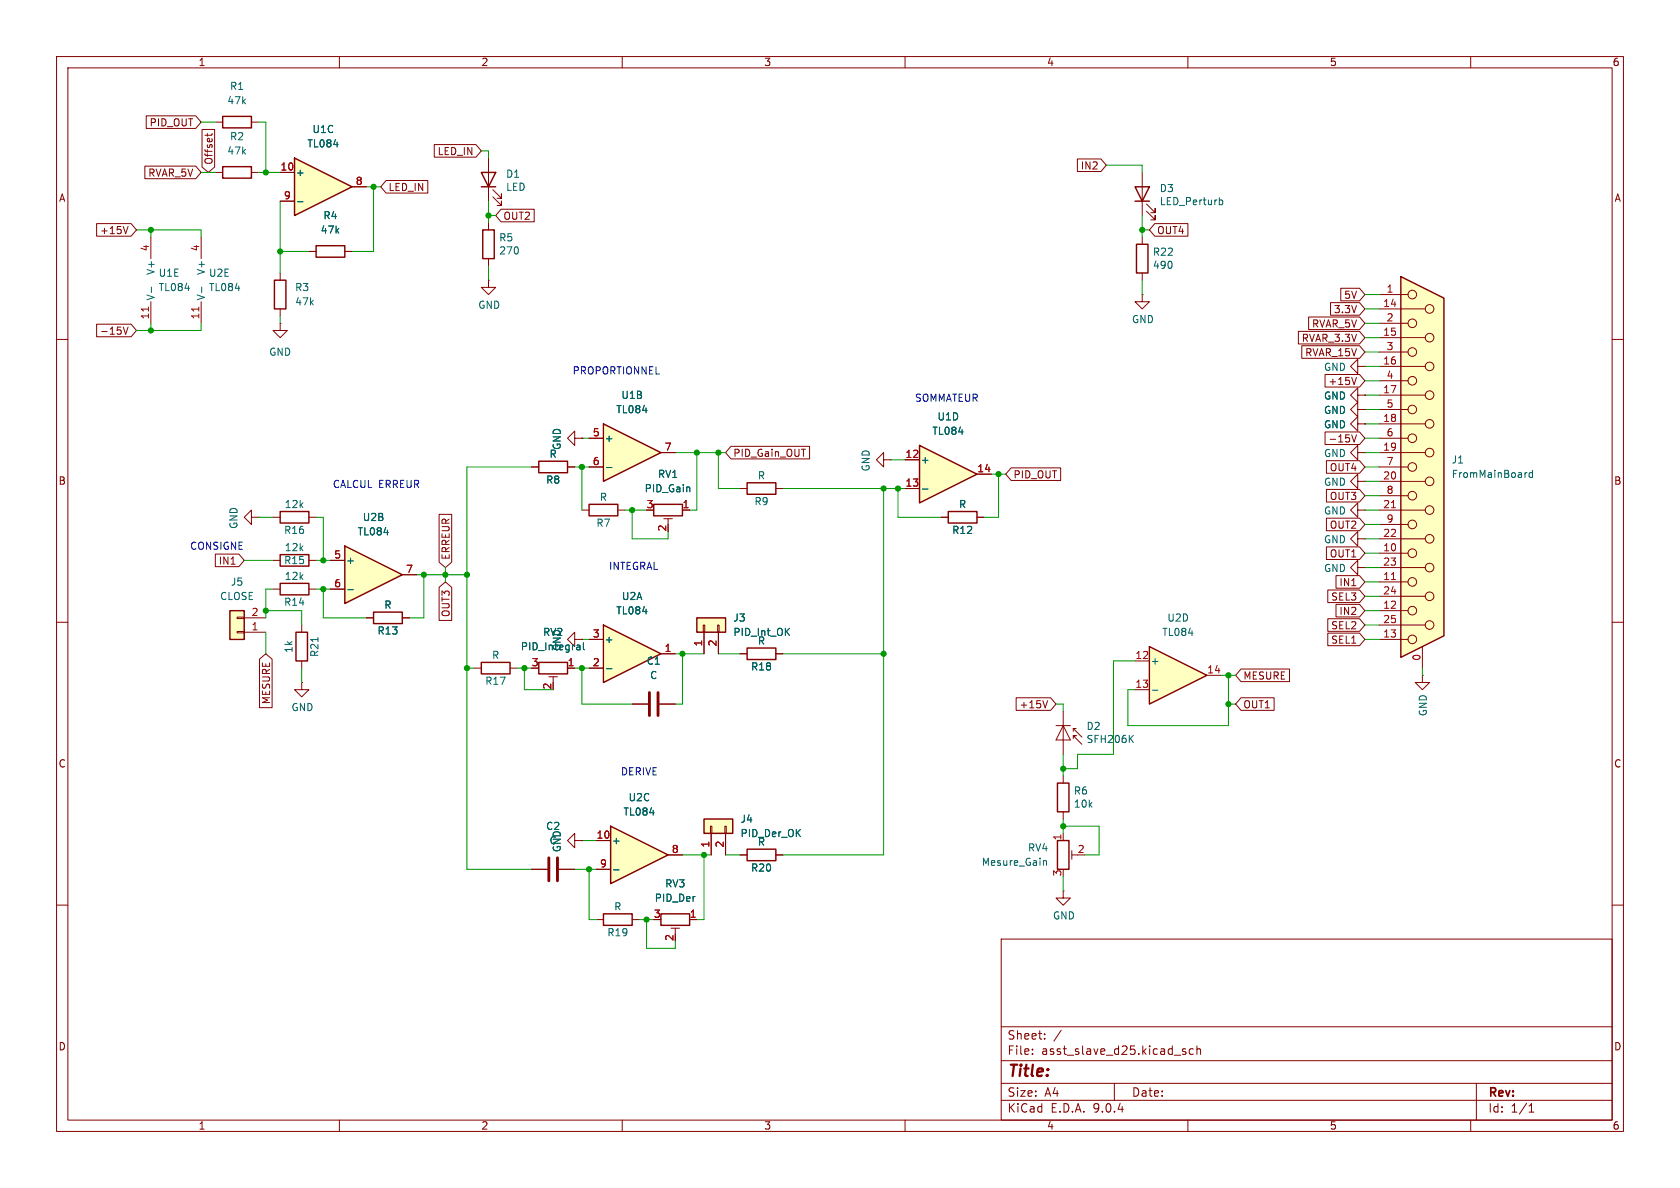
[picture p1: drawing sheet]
<svg xmlns="http://www.w3.org/2000/svg" width="297mm" height="210mm" viewBox="0 0 297 210" stroke-linecap="round" stroke-linejoin="round" font-family="sans-serif">
<g fill="none" stroke="#840000" stroke-width=".18">
<path d="M10 10h277v190h-277zM12 12h273v186h-273zM60 10v2M110 10v2M160 10v2M210 10v2M260 10v2M54.6 44.5h1.3M61 44.5h1.2M10 60h2M285 60h2M10 110h2"/>
<path d="M285 110h2M10 160h2M177 166h108v32h-108zM285 160h2M60 198v2M110 198v2M160 198v2M177 194.5h108M177 191.5h108M177 187.5h108M177 181.5h108M182.5 186.3v.1"/>
<path d="M182.5 185.5v.1M184.7 183.6v.1M184.7 182.8v.1M187.6 182.1l-1.3 2M197 191.5v3M209 185.7l.7 .4-.2 .3-.5-.1M209.6 185.5l-.4-.1-.2 .2M210 198v2M211 185.5l-.5-.1-.3 .3v.4l.2 .2h.6M211.6 185.5l.2-.1 .4 .1v.9M211.6 184.9v1.5M260 198v2"/>
<path d="M261 191.5v6.5M270.3 196.6h.9M270.3 195.5l.4-.4v1.5"/>
</g>
<path d="M55.9 43.4h5.1v2.1h-5.1z" fill="none" stroke="#840000" stroke-width=".25"/>
<path d="M52.1 27.9l10.1 5.1-10.1 5.1z" fill="#ffffc2"/>
<path d="M52.1 27.9l10.1 5.1-10.1 5.1zM200.7 33h2.5l-1.3 2.6zM200.7 35.6h2.5M200.9 43.2h2v5.1h-2zM85.1 117.1h5.1v2h-5.1zM95.2 117.1h5.1v2h-5.1z" fill="none" stroke="#840000" stroke-width=".25"/>
<g fill="none" stroke="#840000" stroke-width=".18">
<path d="M49.5 30.5h2.6M49.5 35.6h2.6M62.2 33h2.6M201.9 30.5v7.6M202.7 37.3l1.5 1.6v-.8v.8h-.7M202.7 36.1l1.5 1.5v-.8v.8h-.7M201.9 41.9v1.3M201.9 48.3v1.2M83.8 118.1h1.3M90.2 118.1h1.2M97 119.6h1.6M97.8 119.6v1.1"/>
<path d="M100.3 118.1h1.3M101.6 113v-1.2l-1.3 1.2 1.3 1.3v-1.3h1.3M102.9 113h.1"/>
</g>
<path d="M52.6 35.7h1M215.7 35.3l.3 .1 .2 .2-.1 .5-.4 .1M102.1 114h.3l.1 .2v.7M102.5 114.8l-.4 .1M102.5 114.3l-.4 .1M103.1 113.6v1.1l.2 .2" fill="none" stroke="#006464" stroke-width=".18"/>
<path d="M40.6 108h2.6v5h-2.6z" fill="#ffffc2"/>
<path d="M40.6 108h2.6v5h-2.6z" fill="none" stroke="#840000" stroke-width=".25"/>
<path d="M41.9 111.6h1.3v.3h-1.3zM41.9 109.1h1.3v.2h-1.3zM43.2 111.8h3.8M43.2 109.2h3.8M94 153.7h2.8M98.8 153.7h2.8M101.6 148.6v-1.3l-1.3 1.3 1.3 1.3v-1.3h1.3M102.9 148.6h.1" fill="none" stroke="#840000" stroke-width=".18"/>
<path d="M97 151.6v4.1M98.6 151.6v4.1" fill="none" stroke="#840000" stroke-width=".51"/>
<path d="M247.6 48.9l7.7 3.8v59.7l-7.7 3.8z" fill="#ffffc2"/>
<path d="M48.5 49.5h2v5.1h-2zM247.6 48.9l7.7 3.8v59.7l-7.7 3.8zM104.1 89.2h5.1v2h-5.1z" fill="none" stroke="#840000" stroke-width=".25"/>
<g fill="none" stroke="#840000" stroke-width=".18">
<path d="M49.5 48.3v1.2M49.5 54.6v1.3M243.8 52.1h5.1M243.8 54.6h8.2M243.8 57.2h5.1M243.8 59.7h8.2M243.8 62.2h5.1M243.8 64.8h8.2M243.8 67.3h5.1M243.8 69.9h8.2M243.8 72.4h5.1M243.8 74.9h8.2"/>
<path d="M243.8 77.5h5.1M102.9 90.2h1.2M109.2 90.2h1.3M243.8 80h8.2M243.8 82.6h5.1M243.8 85.1h8.2M243.8 87.6h5.1M243.8 90.2h8.2M243.8 92.7h5.1M243.8 95.3h8.2M243.8 97.8h5.1M243.8 100.3h8.2"/>
<path d="M243.8 102.9h5.1M243.8 105.4h8.2M243.8 108h5.1M243.8 110.5h8.2M243.8 113h5.1M251.5 114.3v3.8"/>
<circle cx="249.7" cy="57.1" r=".76"/>
<circle cx="249.7" cy="52.1" r=".76"/>
<circle cx="252.7" cy="54.6" r=".76"/>
<circle cx="252.7" cy="59.7" r=".76"/>
<circle cx="249.7" cy="77.5" r=".76"/>
<circle cx="249.7" cy="62.2" r=".76"/>
<circle cx="249.7" cy="72.4" r=".76"/>
<circle cx="249.7" cy="67.3" r=".76"/>
<circle cx="252.7" cy="69.8" r=".76"/>
<circle cx="252.7" cy="64.8" r=".76"/>
<circle cx="252.7" cy="74.9" r=".76"/>
<circle cx="249.7" cy="82.5" r=".76"/>
<circle cx="249.7" cy="92.7" r=".76"/>
<circle cx="249.7" cy="97.8" r=".76"/>
<circle cx="249.7" cy="87.6" r=".76"/>
<circle cx="252.7" cy="80" r=".76"/>
<circle cx="252.7" cy="85.1" r=".76"/>
<circle cx="252.7" cy="90.2" r=".76"/>
<circle cx="252.7" cy="95.2" r=".76"/>
<circle cx="249.7" cy="107.9" r=".76"/>
<circle cx="249.7" cy="102.9" r=".76"/>
<circle cx="249.7" cy="113" r=".76"/>
<circle cx="252.7" cy="100.3" r=".76"/>
<circle cx="252.7" cy="105.4" r=".76"/>
<circle cx="252.7" cy="110.5" r=".76"/>
</g>
<path d="M246 89.8h.7M246 102.5h.7" fill="none" stroke="#a90000" stroke-width=".18"/>
<path d="M270 83.6h-.3M270.9 83.6h-.3l-.3 .2 .1 .5h.5M270.9 83.1v1.3" fill="none" stroke="#006464" stroke-width=".18"/>
<path d="M106.7 110.5l10.1 5.1-10.1 5.1z" fill="#ffffc2"/>
<path d="M52.3 111.8h2.1v5h-2.1zM106.7 110.5l10.1 5.1-10.1 5.1zM132.1 114.6h5.1v2h-5.1z" fill="none" stroke="#840000" stroke-width=".25"/>
<g fill="none" stroke="#840000" stroke-width=".18">
<path d="M240 80v-1.3l-1.2 1.3 1.2 1.3v-1.3h1.3M240 85.1v-1.3l-1.2 1.3 1.2 1.3v-1.3h1.3M241.3 80h.1M241.3 85.1h.1M53.3 110.5v1.3M53.3 116.8v1.3M104.1 113h2.6M104.1 118.1h2.6M116.8 115.6h2.6M130.8 115.6h1.3M137.2 115.6h1.2M53.3 120.7v1.2h1.3l-1.3 1.3-1.2-1.3h1.2"/>
<path d="M53.3 120.7h.1"/>
</g>
<path d="M56.2 112.7v.7M107.2 118.2h1" fill="none" stroke="#006464" stroke-width=".18"/>
<path d="M123.2 109.2h5.1v2.6h-5.1z" fill="#ffffc2"/>
<path d="M85.1 30.5h2.5l-1.2 2.5zM85.1 33h2.5M49.5 103.1h5.1v2.1h-5.1zM123.2 109.2h5.1v2.6h-5.1zM132.1 150.1h5.1v2h-5.1z" fill="none" stroke="#840000" stroke-width=".25"/>
<g fill="none" stroke="#840000" stroke-width=".18">
<path d="M86.4 27.9v7.7M87.1 34.8l1.5 1.5v-.7v.7h-.7M87.1 33.5l1.5 1.6v-.8v.8h-.7M240 72.4v-1.3l-1.2 1.3 1.2 1.3v-1.3h1.3M240 74.9v-1.2l-1.2 1.2 1.2 1.3v-1.3h1.3M241.3 72.4h.1M241.3 74.9h.1M48.3 104.1h1.2M54.6 104.1h1.3M124.3 110.5h.3v1.3h-.3zM124.5 111.8v3.8M126.9 110.5h.2v1.3h-.2z"/>
<path d="M127 111.8v3.8M130.8 151.1h1.3M137.2 151.1h1.2"/>
</g>
<path d="M124.5 144.8h5v2.5h-5z" fill="#ffffc2"/>
<path d="M49.5 98h5.1v2.1h-5.1zM95.2 81.5h5.1v2.1h-5.1zM124.5 144.8h5v2.5h-5zM106.7 161.5h5.1v2.1h-5.1z" fill="none" stroke="#840000" stroke-width=".25"/>
<path d="M240 69.9v-1.3l-1.2 1.3 1.2 1.2v-1.2h1.3M241.3 69.9h.1M48.3 99.1h1.2M54.6 99.1h1.3M94 82.6h1.2M100.3 82.6h1.3M125.6 146.1h.3v1.2h-.3zM125.7 147.3v3.8M128.1 146.1h.3v1.2h-.3zM128.3 147.3v3.8M105.4 162.6h1.3M111.8 162.6h1.2" fill="none" stroke="#840000" stroke-width=".18"/>
<path d="M106.7 74.9l10.1 5.1-10.1 5.1z" fill="#ffffc2"/>
<path d="M39.4 29.5h5v2h-5zM39.4 20.6h5v2h-5zM106.7 74.9l10.1 5.1-10.1 5.1zM115.6 89.2h5v2h-5zM132.1 85.3h5.1v2.1h-5.1zM167.6 90.4h5.1v2.1h-5.1zM66 108.2h5.1v2h-5.1zM186.9 138.4h2.1v5.1h-2.1zM186.9 148.6h2.1v5.1h-2.1zM116.8 161.5h5.1v2.1h-5.1z" fill="none" stroke="#840000" stroke-width=".25"/>
<g fill="none" stroke="#840000" stroke-width=".18">
<path d="M38.1 30.5h1.3M38.1 21.6h1.3M44.4 30.5h1.3M44.4 21.6h1.3M35.6 41.9v3.8M35.6 53.3v3.9M86.4 49.5v1.3h1.2l-1.2 1.3-1.3-1.3h1.3M86.4 49.5h.1M101.6 77.5v-1.3l-1.3 1.3 1.3 1.2v-1.2h1.3M102.9 77.5h.1M104.1 77.5h2.6M104.1 82.6h2.6"/>
<path d="M116.8 80h2.6M117.3 91.7h1.6M118.1 91.7v1M120.6 90.2h1.3M130.8 86.4h1.3M137.2 86.4h1.2M156.2 81.3v-1.3l-1.3 1.3 1.3 1.3v-1.3h1.3M157.5 81.3h.1M166.4 91.4h1.2M172.7 91.4h1.3M64.8 109.2h1.2M71.1 109.2h1.3"/>
<path d="M186.7 128.3h2.5M188 128.3l1.2 2.5h-2.5zM188 125.7v7.7M188 137.2v1.2M189.7 130.6v-.6h.5h-.5l1.6 1.6M189.7 128.8v.5M190.2 128.8h-.5l1.6 1.5M188 157.5v1.3h1.2l-1.2 1.2-1.3-1.2h1.3M188 157.5h.1M188 143.5v1.3M188 147.3v1.3M189.5 150.4v1.5"/>
<path d="M189.5 151.1h1M118.6 164.1h1.5M119.4 164.1v1M121.9 162.6h1.3"/>
</g>
<path d="M35.7 50.8v.9M107.2 82.6h1M199.8 130.5l.6 .8M200.4 130l-.8 .7M184.5 152.2h.4l.1 .8" fill="none" stroke="#006464" stroke-width=".18"/>
<path d="M35.1 54.3v.7" fill="none" stroke="#a90000" stroke-width=".18"/>
<path d="M61 96.5l10.1 5.1-10.1 5.1z" fill="#ffffc2"/>
<path d="M61 96.5l10.1 5.1-10.1 5.1z" fill="none" stroke="#840000" stroke-width=".25"/>
<path d="M58.4 99.1h2.6M58.4 104.1h2.6M71.1 101.6h2.6" fill="none" stroke="#840000" stroke-width=".18"/>
<path d="M61.5 104.2h1" fill="none" stroke="#006464" stroke-width=".18"/>
<path d="M107.9 146.1l10.2 5-10.2 5.1z" fill="#ffffc2"/>
<path d="M85.3 40.6h2.1v5.1h-2.1zM49.5 90.4h5.1v2.1h-5.1zM107.9 146.1l10.2 5-10.2 5.1z" fill="none" stroke="#840000" stroke-width=".25"/>
<g fill="none" stroke="#840000" stroke-width=".18">
<path d="M86.4 39.4v1.2M26.7 41.9v3.8M26.7 53.3v3.9M49.5 57.2v1.2h1.3l-1.3 1.3-1.2-1.3h1.2M49.5 57.2h.1M86.4 45.7v1.3M44.4 91.4v-1.2l-1.2 1.2 1.2 1.3v-1.3h1.3M45.7 91.4h.1M48.3 91.4h1.2M54.6 91.4h1.3M240 95.3v-1.3l-1.2 1.3 1.2 1.2v-1.2h1.3M240 90.2v-1.3l-1.2 1.3 1.2 1.2v-1.2h1.3"/>
<path d="M241.3 95.3h.1M241.3 90.2h.1M240 100.3v-1.2l-1.2 1.2 1.2 1.3v-1.3h1.3M241.3 100.3h.1M251.5 119.4v1.3h1.2l-1.2 1.2-1.3-1.2h1.3M251.5 119.4h.1M111.8 124.5h2.8M116.6 124.5h2.8M105.4 148.6h2.5M105.4 153.7h2.5M118.1 151.1h2.5"/>
</g>
<path d="M26.8 50.8v.9M108.5 153.8h.9" fill="none" stroke="#006464" stroke-width=".18"/>
<path d="M26.3 54.3v.7" fill="none" stroke="#a90000" stroke-width=".18"/>
<path d="M114.8 122.4v4.1M116.3 122.4v4.1" fill="none" stroke="#840000" stroke-width=".51"/>
<path d="M162.6 78.7l10.1 5.1-10.1 5.1z" fill="#ffffc2"/>
<path d="M162.6 78.7l10.1 5.1-10.1 5.1z" fill="none" stroke="#840000" stroke-width=".25"/>
<path d="M201.9 52.1v1.2h1.3l-1.3 1.3-1.2-1.3h1.2M201.9 52.1h.1M160 81.3h2.6M160 86.4h2.6M172.7 83.8h2.6" fill="none" stroke="#840000" stroke-width=".18"/>
<path d="M163.1 86.5h1" fill="none" stroke="#006464" stroke-width=".18"/>
<path d="M203.2 114.3l10.2 5.1-10.2 5.1z" fill="#ffffc2"/>
<path d="M203.2 114.3l10.2 5.1-10.2 5.1z" fill="none" stroke="#840000" stroke-width=".25"/>
<g fill="none" stroke="#840000" stroke-width=".18">
<path d="M17.1 39.5h6.1l.9 1.1-.9 1.2h-6.1zM25.6 29.4h9l1 1.1-1 1.1h-9zM25.8 20.5h8.8l1 1.1-1 1.1h-8.8zM35.7 22.9h2.2v6.6l-1.1 1-1.1-1zM36.7 23.6v.5M37.5 23.6l-.2 .3h-1.1M49.5 30.5h2.6M49.5 35.6h2.6M62.2 33h2.6M68.3 31.9h7.3v2.2h-7.3l-1-1.1zM76.8 25.6h7.3l1 1.1-1 1.1h-7.3zM88.6 37h5.8v2.2h-5.8l-1-1.1z"/>
<path d="M190.5 28.1h4.1l1 1.1-1 1.1h-4.1zM204.2 39.5h5.8v2.3h-5.8l-1-1.2zM17.1 57.3h6.1l.9 1.1-.9 1.1h-6.1zM21.8 57.8l.4 1.3 .4-1.3M22.6 40l-.4 1.3M54.6 44.5h1.3M61 44.5h1.2M229.5 58.6h10.8l1 1.1-1 1.1h-10.8zM231.3 56h9l1 1.2-1 1.1h-9zM235.2 53.5h5.1l1 1.1-1 1.1h-5.1zM237 51h3.3l1 1.1-1 1.1h-3.3zM102.9 77.5h.1"/>
<path d="M104.1 77.5h2.6M129.2 78.9h13.9v2.2h-13.9l-.9-1.1zM230.1 61.1h10.2l1 1.1-1 1.1h-10.2zM234.3 76.4h6l1 1.1-1 1.1h-6zM234.3 66.2h6l1 1.1-1 1.1h-6zM239 76.9l.4 1.2 .4-1.2M239.8 66.7l-.4 1.3M240 64.8v-1.3l-1.2 1.3 1.2 1.2v-1.2h1.3M241.3 64.8h.1M241.3 72.4h.1M241.3 74.9h.1M241.3 69.9h.1"/>
<path d="M38.1 97.9h4.1l1 1.2-1 1.1h-4.1zM58.4 99.1h2.6M77.6 90.9h2.3v8.5l-1.2 .9-1.1-.9zM94 82.6h1.2M100.3 82.6h1.3M104.1 82.6h2.6M116.8 80h2.6M120.6 90.2h1.3M160 81.3h2.6M160 86.4h2.6M166.4 91.4h1.2M172.7 83.8h2.6"/>
<path d="M172.7 91.4h1.3M178.8 82.7h8.7v2.2h-8.7l-1-1.1zM234.5 96.7h5.8l1 1.1-1 1.1h-5.8zM234.5 86.5h5.8l1 1.1-1 1.1h-5.8zM234.5 81.4h5.8l1 1.2-1 1.1h-5.8zM234.5 91.6h5.8l1 1.1-1 1.1h-5.8zM45.9 116.5l1.1-.9 1.1 .9v8.6h-2.2zM58.4 104.1h2.6M64.8 109.2h1.2M71.1 101.6h2.6M71.1 109.2h1.3M77.6 103.8l1.1-.9 1.2 .9v5.9h-2.3z"/>
<path d="M100.3 118.1h1.3M102.9 113h.1M104.1 118.1h2.6M104.1 113h2.6M116.8 115.6h2.6M124.5 111.8v3.8M127 111.8v3.8M130.8 115.6h1.3M137.2 115.6h1.2M200.7 116.8h2.5M213.4 119.4h2.5M219.4 118.3h8.6v2.2h-8.6l-1-1.1z"/>
<path d="M234.7 104.3h5.6l1 1.1-1 1.1h-5.6zM234.7 111.9h5.6l1 1.1-1 1.1h-5.6zM234.7 109.4h5.6l1 1.1-1 1.1h-5.6zM236.2 101.8h4.1l1 1.1-1 1.1h-4.1zM236.2 106.8h4.1l1 1.2-1 1.1h-4.1zM111.8 124.5h2.8M116.6 124.5h2.8M179.6 123.3h6.1l1 1.2-1 1.1h-6.1zM185.2 123.9l-.4 1.2M200.7 121.9h2.5M219.4 123.3h5.8v2.3h-5.8l-1-1.1zM94 153.7h2.8"/>
<path d="M98.8 153.7h2.8M102.9 148.6h.1M105.4 153.7h2.5M105.4 148.6h2.5M118.1 151.1h2.5M125.7 147.3v3.8M128.3 147.3v3.8M130.8 151.1h1.3M137.2 151.1h1.2M121.9 162.6h1.3"/>
</g>
<path d="M52.6 35.7h1M107.2 82.6h1M163.1 86.5h1M61.5 104.2h1M102.1 114h.3l.1 .2v.7M102.5 114.8l-.4 .1M102.5 114.3l-.4 .1M103.1 113.6v1.1l.2 .2M107.2 118.2h1M203.7 122h1M108.5 153.8h.9" fill="none" stroke="#006464" stroke-width=".18"/>
<g fill="none" stroke="#009600" stroke-width=".18">
<path d="M35.6 30.5h2.5M35.6 21.6h2.5M45.7 30.5h3.8M45.7 21.6h1.3v8.9M49.5 35.6v12.7M64.8 33h2.5M66 33v11.5h-3.8M85.1 26.7h1.3v1.2M86.4 35.6v3.8M86.4 38.1h1.2M195.6 29.2h6.3v1.3M201.9 38.1v3.8"/>
<path d="M24.1 40.6h11.5v1.3M26.7 40.6v1.3M26.7 57.2v1.2M35.6 57.2v1.2h-11.5M49.5 44.5h5.1M49.5 55.9v1.3M86.4 47v2.5M201.9 40.6h1.3M201.9 49.5v2.6M241.3 59.7h2.5M241.3 52.1h2.5M241.3 57.2h2.5"/>
<path d="M241.3 54.6h2.5M102.9 77.5h1.2M241.3 77.5h2.5M241.3 62.2h2.5M241.3 74.9h2.5M241.3 72.4h2.5M241.3 69.9h2.5M241.3 67.3h2.5M241.3 64.8h2.5M43.2 99.1h5.1M45.7 91.4h2.6M55.9 91.4h1.2v7.7"/>
<path d="M55.9 99.1h2.5M94 82.6h-11.5v71.1h11.5M101.6 82.6h2.5M102.9 82.6v7.6M110.5 90.2h3.8M111.8 90.2v5.1h6.3v-1.3M119.4 80h8.9M123.2 80v10.2h-1.3M127 80v6.4h3.8M138.4 86.4h21.6M156.2 86.4v64.7h-17.8M157.5 81.3h2.5"/>
<path d="M158.7 86.4v5h7.7M175.3 83.8h2.5M176.5 83.8v7.6h-2.5M241.3 82.6h2.5M241.3 97.8h2.5M241.3 95.3h2.5M241.3 90.2h2.5M241.3 92.7h2.5M241.3 87.6h2.5M241.3 85.1h2.5M241.3 80h2.5M47 111.8v3.8"/>
<path d="M47 108h6.3v2.5M48.3 104.1h-1.3v5.1M53.3 118.1v2.6M55.9 104.1h2.5M57.1 104.1v5.1h7.7M73.7 101.6h8.8M74.9 101.6v7.6h-2.5M78.7 100.3v2.6M82.5 118.1h1.3M91.4 118.1h2.6M92.7 118.1v3.8h5.1M101.6 118.1h2.5"/>
<path d="M102.9 118.1v6.4h8.9M102.9 113h1.2M119.4 115.6h5.1M120.6 115.6v8.9h-1.2M127 115.6h3.8M138.4 115.6h17.8M200.7 116.8h-3.9v16.6h-6.3v2.5h-2.5M215.9 119.4h2.5M217.2 119.4v8.9h-17.8v-6.4h1.3M241.3 110.5h2.5M241.3 113h2.5M241.3 100.3h2.5"/>
<path d="M241.3 105.4h2.5M241.3 108h2.5M241.3 102.9h2.5M251.5 118.1v1.3M186.7 124.5h1.3v1.2M188 133.4v3.8M217.2 124.5h1.2M101.6 153.7h3.8M102.9 148.6h2.5M104.1 153.7v8.9h1.3M120.6 151.1h5.1M124.5 151.1v11.5h-1.3"/>
<path d="M128.3 151.1h2.5M188 146.1h6.3v5h-2.5M188 144.8v2.5M188 154.9v2.6M113 162.6h2.6M114.3 162.6v5h5.1v-1.2"/>
</g>
<g fill="#009600" stroke="#009600" stroke-width=".18">
<circle cx="82.5" cy="118.1" r=".46"/>
<circle cx="92.7" cy="118.1" r=".46"/>
<circle cx="78.7" cy="101.6" r=".46"/>
<circle cx="102.9" cy="118.1" r=".46"/>
<circle cx="120.6" cy="115.6" r=".46"/>
<circle cx="111.8" cy="90.2" r=".46"/>
<circle cx="102.9" cy="82.6" r=".46"/>
<circle cx="82.5" cy="101.6" r=".46"/>
<circle cx="47" cy="108" r=".46"/>
<circle cx="57.1" cy="99.1" r=".46"/>
<circle cx="57.1" cy="104.1" r=".46"/>
<circle cx="74.9" cy="101.6" r=".46"/>
<circle cx="26.7" cy="40.6" r=".46"/>
<circle cx="26.7" cy="58.4" r=".46"/>
<circle cx="47" cy="30.5" r=".46"/>
<circle cx="66" cy="33" r=".46"/>
<circle cx="49.5" cy="44.5" r=".46"/>
<circle cx="86.4" cy="38.1" r=".46"/>
<circle cx="104.1" cy="153.7" r=".46"/>
<circle cx="114.3" cy="162.6" r=".46"/>
<circle cx="217.2" cy="119.4" r=".46"/>
<circle cx="176.5" cy="83.8" r=".46"/>
<circle cx="201.9" cy="40.6" r=".46"/>
<circle cx="156.2" cy="86.4" r=".46"/>
<circle cx="158.7" cy="86.4" r=".46"/>
<circle cx="217.2" cy="124.5" r=".46"/>
<circle cx="127" cy="80" r=".46"/>
<circle cx="123.2" cy="80" r=".46"/>
<circle cx="156.2" cy="115.6" r=".46"/>
<circle cx="188" cy="135.9" r=".46"/>
<circle cx="188" cy="146.1" r=".46"/>
<circle cx="124.5" cy="151.1" r=".46"/>
</g>
<text font-size="2.8" fill="#840000" x="178" y="190.9">Title:</text>
<g font-size="2.1" fill="#840000">
<text x="178" y="184">Sheet:</text>
<text x="178" y="186.7">File:</text>
<text x="184.1" y="186.7">asst_slave_d25.kicad_sch</text>
<text x="178" y="196.9">KiCad</text>
<text x="178" y="194.1">Size:</text>
<text x="184.7" y="194.1">A4</text>
<text x="185.7" y="196.9">E.D.A.</text>
<text x="193.3" y="196.9">9.0.4</text>
<text x="200" y="194.1">Date:</text>
<text x="263" y="194.3">Rev:</text>
<text x="263" y="196.9">Id:</text>
<text x="267.1" y="196.9">1/1</text>
</g>
<g font-size="1.8" fill="#840000">
<text x="35" y="11.9">1</text>
<text x="85" y="11.9">2</text>
<text x="135" y="11.9">3</text>
<text x="185" y="11.9">4</text>
<text x="235" y="11.9">5</text>
<text x="285" y="11.9">6</text>
<text x="26.3" y="22.5">PID_OUT</text>
<text x="37.8" y="29.2" transform="rotate(-90 37.8 29.2)">Offset</text>
<text x="77.3" y="27.6">LED_IN</text>
<text x="10.3" y="35.9">A</text>
<text x="26.1" y="31.4">RVAR_5V</text>
<text x="68.6" y="34">LED_IN</text>
<text x="191" y="30.2">IN2</text>
<text x="285.3" y="35.9">A</text>
<text x="17.6" y="41.6">+15V</text>
<text x="88.9" y="39.1">OUT2</text>
<text x="204.5" y="41.6">OUT4</text>
<text x="237.5" y="53">5V</text>
<text x="17.6" y="59.4">-15V</text>
<text x="231.8" y="58.1">RVAR_5V</text>
<text x="235.7" y="55.6">3.3V</text>
<text x="230" y="60.6">RVAR_3.3V</text>
<text x="230.6" y="63.2">RVAR_15V</text>
<text x="234.7" y="68.3">+15V</text>
<text x="129.5" y="81">PID_Gain_OUT</text>
<text x="234.7" y="78.4">-15V</text>
<text x="235" y="83.5">OUT4</text>
<text x="10.3" y="85.9">B</text>
<text x="179.1" y="84.8">PID_OUT</text>
<text x="235" y="88.6">OUT3</text>
<text x="285.3" y="85.9">B</text>
<text x="235" y="93.7">OUT2</text>
<text x="38.6" y="100">IN1</text>
<text x="79.7" y="99.1" transform="rotate(-90 79.7 99.1)">ERREUR</text>
<text x="235" y="98.7">OUT1</text>
<text x="235.2" y="106.4">SEL3</text>
<text x="236.7" y="103.8">IN1</text>
<text x="79.7" y="109.2" transform="rotate(-90 79.7 109.2)">OUT3</text>
<text x="235.2" y="114">SEL1</text>
<text x="235.2" y="111.4">SEL2</text>
<text x="236.7" y="108.9">IN2</text>
<text x="47.9" y="124.6" transform="rotate(-90 47.9 124.6)">MESURE</text>
<text x="180.1" y="125.4">+15V</text>
<text x="219.7" y="125.4">OUT1</text>
<text x="219.7" y="120.3">MESURE</text>
<text x="10.3" y="135.9">C</text>
<text x="285.3" y="135.9">C</text>
<text x="10.3" y="185.9">D</text>
<text x="285.3" y="185.9">D</text>
<text x="35" y="199.9">1</text>
<text x="85" y="199.9">2</text>
<text x="135" y="199.9">3</text>
<text x="185" y="199.9">4</text>
<text x="235" y="199.9">5</text>
<text x="285" y="199.9">6</text>
</g>
<g font-size="1.8" fill="#006464">
<text x="40.6" y="16.1">R1</text>
<text x="40.1" y="18.6">47k</text>
<text x="55.1" y="23.7">U1C</text>
<text x="40.1" y="27.5">47k</text>
<text x="40.6" y="25">R2</text>
<text x="54.2" y="26.3">TL084</text>
<text x="52.2" y="31.3">+</text>
<text x="89.4" y="31.6">D1</text>
<text x="89.4" y="33.9">LED</text>
<text x="204.9" y="34.2">D3</text>
<text x="56.6" y="41.5">47k</text>
<text x="57.1" y="39">R4</text>
<text x="204.9" y="36.5">LED_Perturb</text>
<text x="88.1" y="42.9">R5</text>
<text x="88.1" y="45.2">270</text>
<text x="203.7" y="47.7">490</text>
<text x="203.7" y="45.4">R22</text>
<text x="27.5" y="53.2" transform="rotate(-90 27.5 53.2)">V-</text>
<text x="27.5" y="48.7" transform="rotate(-90 27.5 48.7)">V+</text>
<text x="27.9" y="49.1">U1E</text>
<text x="27.9" y="51.7">TL084</text>
<text x="36.4" y="53.2" transform="rotate(-90 36.4 53.2)">V-</text>
<text x="36.4" y="48.7" transform="rotate(-90 36.4 48.7)">V+</text>
<text x="36.8" y="49.1">U2E</text>
<text x="36.8" y="51.7">TL084</text>
<text x="52.1" y="51.7">R3</text>
<text x="52.1" y="54.2">47k</text>
<text x="84.5" y="54.8">GND</text>
<text x="200" y="57.3">GND</text>
<text x="47.5" y="63.1">GND</text>
<text x="234" y="65.8">GND</text>
<text x="109.8" y="70.7">U1B</text>
<text x="234" y="70.8">GND</text>
<text x="108.8" y="73.3">TL084</text>
<text x="164.7" y="77.1">TL084</text>
<text x="165.6" y="74.5">U1D</text>
<text x="234" y="73.4">GND</text>
<text x="234" y="75.9">GND</text>
<text x="97.1" y="81.1">R</text>
<text x="99.3" y="79.6" transform="rotate(-90 99.3 79.6)">GND</text>
<text x="106.8" y="78.3">+</text>
<text x="153.9" y="83.4" transform="rotate(-90 153.9 83.4)">GND</text>
<text x="162.7" y="82.1">+</text>
<text x="234" y="81">GND</text>
<text x="256.5" y="82.1">J1</text>
<text x="96.4" y="85.7">R8</text>
<text x="105.9" y="88.7">R</text>
<text x="113.9" y="87.2">PID_Gain</text>
<text x="116.2" y="84.7">RV1</text>
<text x="133.3" y="89.5">R9</text>
<text x="133.9" y="84.9">R</text>
<text x="234" y="86.1">GND</text>
<text x="256.5" y="84.7">FromMainBoard</text>
<text x="42.2" y="93.6" transform="rotate(-90 42.2 93.6)">GND</text>
<text x="50.1" y="94.6">R16</text>
<text x="50.2" y="90">12k</text>
<text x="63.1" y="94.8">TL084</text>
<text x="64" y="92.3">U2B</text>
<text x="105.3" y="93.3">R7</text>
<text x="168.2" y="94.6">R12</text>
<text x="169.4" y="90">R</text>
<text x="234" y="91.2">GND</text>
<text x="50.1" y="99.9">R15</text>
<text x="50.2" y="97.6">12k</text>
<text x="61.1" y="99.9">+</text>
<text x="234" y="96.2">GND</text>
<text x="234" y="101.3">GND</text>
<text x="38.8" y="106.3">CLOSE</text>
<text x="40.7" y="103.7">J5</text>
<text x="50.1" y="107.3">R14</text>
<text x="50.2" y="102.7">12k</text>
<text x="67.8" y="107.8">R</text>
<text x="109.8" y="106.3">U2A</text>
<text x="66.6" y="112.4">R13</text>
<text x="95.9" y="112.6">RV2</text>
<text x="106.8" y="113.9">+</text>
<text x="108.8" y="108.8">TL084</text>
<text x="129.5" y="110.1">J3</text>
<text x="129.5" y="112.6">PID_Int_OK</text>
<text x="205.4" y="112.6">TL084</text>
<text x="206.3" y="110.1">U2D</text>
<text x="51.9" y="115.5" transform="rotate(-90 51.9 115.5)">1k</text>
<text x="56.5" y="116.2" transform="rotate(-90 56.5 116.2)">R21</text>
<text x="86.9" y="116.7">R</text>
<text x="92" y="115.2">PID_Integral</text>
<text x="99.3" y="115.2" transform="rotate(-90 99.3 115.2)">GND</text>
<text x="114.2" y="117.7">C1</text>
<text x="132.7" y="118.7">R18</text>
<text x="133.9" y="114.1">R</text>
<text x="203.3" y="117.7">+</text>
<text x="51.4" y="125.9">GND</text>
<text x="85.7" y="121.3">R17</text>
<text x="114.8" y="120.2">C</text>
<text x="192" y="129.2">D2</text>
<text x="192" y="131.5">SFH206K</text>
<text x="252.5" y="126.7" transform="rotate(-90 252.5 126.7)">GND</text>
<text x="111" y="141.8">U2C</text>
<text x="189.7" y="140.7">R6</text>
<text x="189.7" y="143">10k</text>
<text x="96.4" y="146.9">C2</text>
<text x="97.1" y="149.5">C</text>
<text x="108.1" y="149.5">+</text>
<text x="110.1" y="144.4">TL084</text>
<text x="130.8" y="145.6">J4</text>
<text x="130.8" y="148.2">PID_Der_OK</text>
<text x="133.9" y="149.7">R</text>
<text x="99.3" y="150.8" transform="rotate(-90 99.3 150.8)">GND</text>
<text x="132.7" y="154.3">R20</text>
<text x="173.5" y="153.3">Mesure_Gain</text>
<text x="181.6" y="150.7">RV4</text>
<text x="108.5" y="161.1">R</text>
<text x="115.6" y="159.6">PID_Der</text>
<text x="117.5" y="157.1">RV3</text>
<text x="107.3" y="165.7">R19</text>
<text x="186.1" y="162.7">GND</text>
</g>
<g font-size="1.8" fill="#a90000">
<text x="49.5" y="30.2">10</text>
<text x="50.1" y="35.3">9</text>
<text x="62.8" y="32.8">8</text>
<text x="26.4" y="44.5" transform="rotate(-90 26.4 44.5)">4</text>
<text x="35.3" y="44.5" transform="rotate(-90 35.3 44.5)">4</text>
<text x="245" y="51.8">1</text>
<text x="26.4" y="56.6" transform="rotate(-90 26.4 56.6)">11</text>
<text x="35.3" y="56.6" transform="rotate(-90 35.3 56.6)">11</text>
<text x="244.4" y="54.4">14</text>
<text x="244.4" y="59.4">15</text>
<text x="245" y="56.9">2</text>
<text x="244.4" y="64.5">16</text>
<text x="245" y="62">3</text>
<text x="244.4" y="69.6">17</text>
<text x="245" y="67.1">4</text>
<text x="104.7" y="77.2">5</text>
<text x="244.4" y="74.7">18</text>
<text x="245" y="72.1">5</text>
<text x="245" y="77.2">6</text>
<text x="104.7" y="82.3">6</text>
<text x="117.4" y="79.8">7</text>
<text x="160" y="81">12</text>
<text x="172.7" y="83.6">14</text>
<text x="244.4" y="79.8">19</text>
<text x="245" y="82.3">7</text>
<text x="114.2" y="89.9">3</text>
<text x="120.6" y="89.9">1</text>
<text x="160" y="86.1">13</text>
<text x="244.4" y="84.8">20</text>
<text x="244.4" y="89.9">21</text>
<text x="245" y="87.4">8</text>
<text x="117.9" y="94.1" transform="rotate(-90 117.9 94.1)">2</text>
<text x="244.4" y="95">22</text>
<text x="245" y="92.5">9</text>
<text x="59" y="98.8">5</text>
<text x="71.7" y="101.3">7</text>
<text x="244.4" y="97.5">10</text>
<text x="244.4" y="100.1">23</text>
<text x="59" y="103.9">6</text>
<text x="244.4" y="102.6">11</text>
<text x="244.4" y="105.2">24</text>
<text x="244.4" y="107.7">12</text>
<text x="44.4" y="111.5">1</text>
<text x="44.4" y="109">2</text>
<text x="104.7" y="112.8">3</text>
<text x="244.4" y="110.2">25</text>
<text x="244.4" y="112.8">13</text>
<text x="93.9" y="117.9">3</text>
<text x="100.3" y="117.9">1</text>
<text x="104.7" y="117.9">2</text>
<text x="117.4" y="115.3">1</text>
<text x="124.2" y="114.4" transform="rotate(-90 124.2 114.4)">1</text>
<text x="126.7" y="114.4" transform="rotate(-90 126.7 114.4)">2</text>
<text x="200.6" y="116.6">12</text>
<text x="213.3" y="119.1">14</text>
<text x="251.2" y="116.9" transform="rotate(-90 251.2 116.9)">0</text>
<text x="97.5" y="122" transform="rotate(-90 97.5 122)">2</text>
<text x="200.6" y="121.7">13</text>
<text x="105.4" y="148.3">10</text>
<text x="125.5" y="149.9" transform="rotate(-90 125.5 149.9)">1</text>
<text x="128" y="149.9" transform="rotate(-90 128 149.9)">2</text>
<text x="187.7" y="148.7" transform="rotate(-90 187.7 148.7)">1</text>
<text x="106" y="153.4">9</text>
<text x="118.7" y="150.9">8</text>
<text x="187.7" y="155" transform="rotate(-90 187.7 155)">3</text>
<text x="190.4" y="150.9">2</text>
<text x="115.5" y="162.3">3</text>
<text x="119.1" y="166.4" transform="rotate(-90 119.1 166.4)">2</text>
<text x="121.8" y="162.3">1</text>
</g>
<g font-size="1.8" fill="#0000c2">
<text x="101.1" y="66.4">PROPORTIONNEL</text>
<text x="161.7" y="71.2">SOMMATEUR</text>
<text x="58.7" y="86.5">CALCUL ERREUR</text>
<text x="33.5" y="97.4">CONSIGNE</text>
<text x="107.6" y="100.9">INTEGRAL</text>
<text x="109.7" y="137.3">DERIVE</text>
</g>
</svg>
